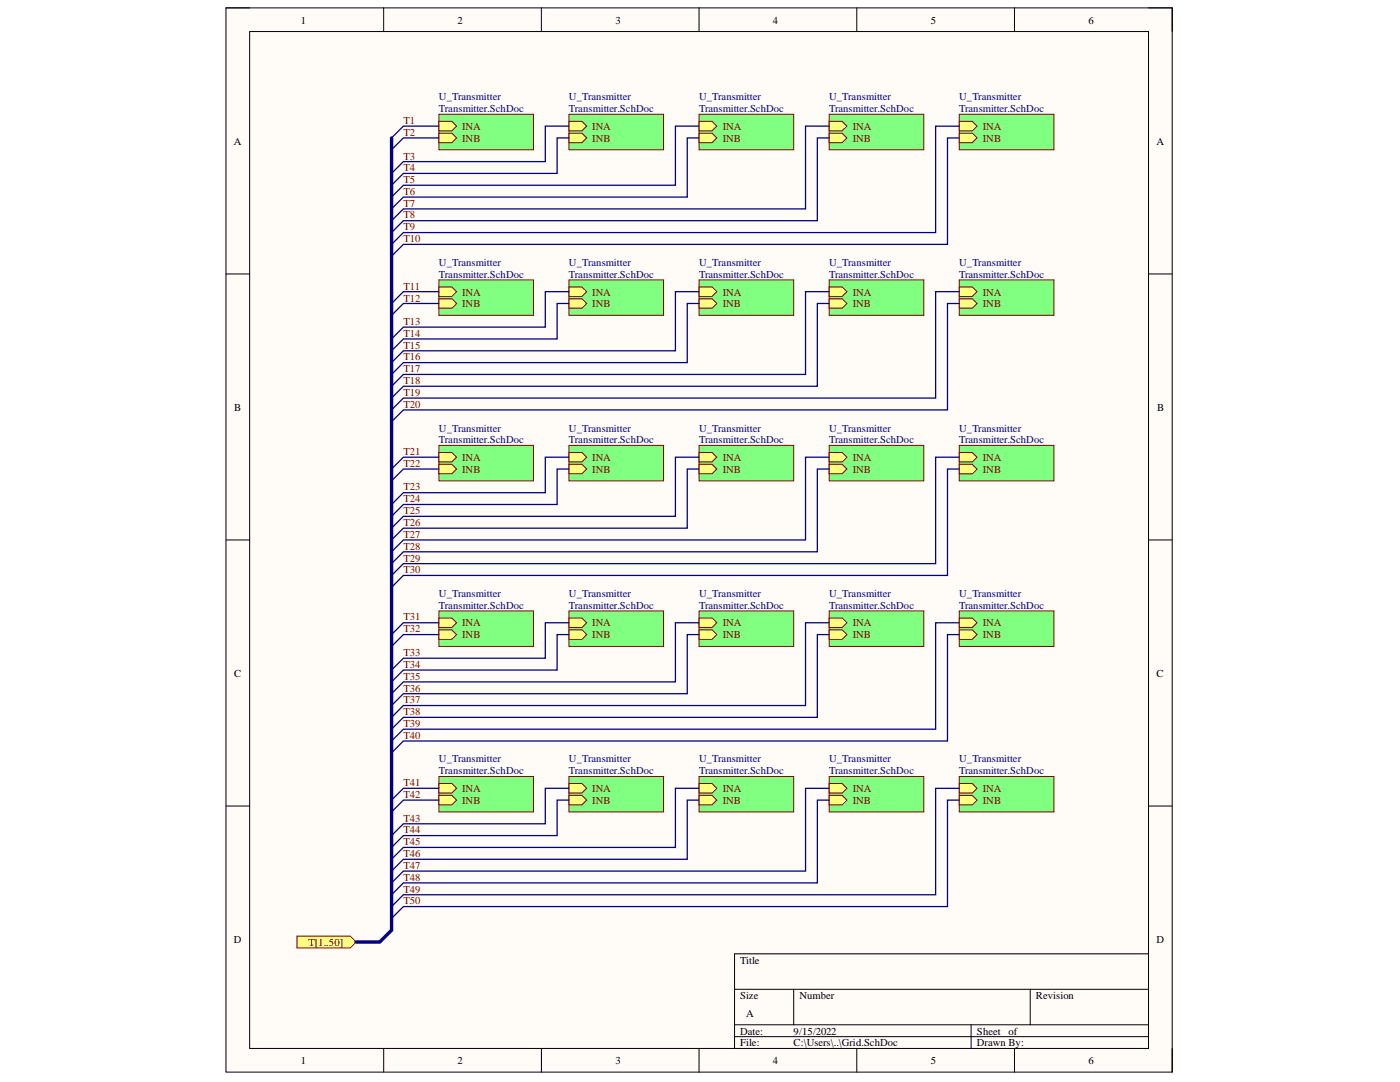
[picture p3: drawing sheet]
<svg xmlns="http://www.w3.org/2000/svg" width="279mm" height="216mm" viewBox="0 0 279 216" stroke-linecap="round" stroke-linejoin="round" font-family="sans-serif">
<path d="M45.1 1.6h188.8v212.3h-188.8z" fill-rule="evenodd" fill="#fffcf8"/>
<path d="M45.1 1.6h188.8v212.3h-188.8z" fill="none" stroke="#000" stroke-width=".2"/>
<path d="M49.8 6.3h179.4v202.9h-179.4z" fill-rule="evenodd" fill="#fffcf8"/>
<g fill="none" stroke="#000" stroke-width=".2">
<path d="M45.1 1.6h4.7M49.8 6.3h179.4v202.9h-179.4zM76.6 1.6v4.7M108 1.6v4.7M139.5 1.6v4.7M171 1.6v4.7M202.5 1.6v4.7M229.2 1.6h4.7v4.7M45.1 54.7h4.7M229.2 54.7h4.7M45.1 107.7h4.7M229.2 107.7h4.7"/>
<path d="M45.1 160.8h4.7M229.2 160.8h4.7M146.6 197.4h82.6M158.4 197.4v7.1M205.6 197.4v7.1M229.2 190.3h-82.6v18.9M76.6 209.2v4.7M108 209.2v4.7M139.5 209.2v4.7M146.6 204.5h82.6M146.6 206.9h82.6M171 209.2v4.7"/>
<path d="M193.8 204.5v4.7M202.5 209.2v4.7M233.9 209.2v4.7"/>
</g>
<path d="M87.6 22.8h18.9v7.1h-18.9z" fill-rule="evenodd" fill="#80ff80"/>
<path d="M87.6 22.8h18.9v7.1h-18.9z" fill="none" stroke="#800000" stroke-width=".2"/>
<path d="M87.6 24.2h2.6l.9 1-.9 .9h-2.6z" fill-rule="evenodd" fill="#ffff80"/>
<path d="M87.6 24.2h2.6l.9 1-.9 .9h-2.6z" fill="none" stroke="#800000" stroke-width=".2"/>
<path d="M87.6 26.6h2.6l.9 .9-.9 1h-2.6z" fill-rule="evenodd" fill="#ffff80"/>
<path d="M87.6 26.6h2.6l.9 .9-.9 1h-2.6z" fill="none" stroke="#800000" stroke-width=".2"/>
<path d="M113.5 22.8h18.9v7.1h-18.9z" fill-rule="evenodd" fill="#80ff80"/>
<path d="M113.5 22.8h18.9v7.1h-18.9z" fill="none" stroke="#800000" stroke-width=".2"/>
<path d="M113.5 24.2h2.6l1 1-1 .9h-2.6z" fill-rule="evenodd" fill="#ffff80"/>
<path d="M113.5 24.2h2.6l1 1-1 .9h-2.6z" fill="none" stroke="#800000" stroke-width=".2"/>
<path d="M113.5 26.6h2.6l1 .9-1 1h-2.6z" fill-rule="evenodd" fill="#ffff80"/>
<path d="M113.5 26.6h2.6l1 .9-1 1h-2.6z" fill="none" stroke="#800000" stroke-width=".2"/>
<path d="M139.5 22.8h18.9v7.1h-18.9z" fill-rule="evenodd" fill="#80ff80"/>
<path d="M139.5 22.8h18.9v7.1h-18.9z" fill="none" stroke="#800000" stroke-width=".2"/>
<path d="M139.5 24.2h2.6l1 1-1 .9h-2.6z" fill-rule="evenodd" fill="#ffff80"/>
<path d="M139.5 24.2h2.6l1 1-1 .9h-2.6z" fill="none" stroke="#800000" stroke-width=".2"/>
<path d="M139.5 26.6h2.6l1 .9-1 1h-2.6z" fill-rule="evenodd" fill="#ffff80"/>
<path d="M139.5 26.6h2.6l1 .9-1 1h-2.6z" fill="none" stroke="#800000" stroke-width=".2"/>
<path d="M165.5 22.8h18.9v7.1h-18.9z" fill-rule="evenodd" fill="#80ff80"/>
<path d="M165.5 22.8h18.9v7.1h-18.9z" fill="none" stroke="#800000" stroke-width=".2"/>
<path d="M165.5 24.2h2.6l.9 1-.9 .9h-2.6z" fill-rule="evenodd" fill="#ffff80"/>
<path d="M165.5 24.2h2.6l.9 1-.9 .9h-2.6z" fill="none" stroke="#800000" stroke-width=".2"/>
<path d="M165.5 26.6h2.6l.9 .9-.9 1h-2.6z" fill-rule="evenodd" fill="#ffff80"/>
<path d="M165.5 26.6h2.6l.9 .9-.9 1h-2.6z" fill="none" stroke="#800000" stroke-width=".2"/>
<path d="M191.4 22.8h18.9v7.1h-18.9z" fill-rule="evenodd" fill="#80ff80"/>
<path d="M191.4 22.8h18.9v7.1h-18.9z" fill="none" stroke="#800000" stroke-width=".2"/>
<path d="M191.4 24.2h2.6l1 1-1 .9h-2.6z" fill-rule="evenodd" fill="#ffff80"/>
<path d="M191.4 24.2h2.6l1 1-1 .9h-2.6z" fill="none" stroke="#800000" stroke-width=".2"/>
<path d="M191.4 26.6h2.6l1 .9-1 1h-2.6z" fill-rule="evenodd" fill="#ffff80"/>
<path d="M191.4 26.6h2.6l1 .9-1 1h-2.6z" fill="none" stroke="#800000" stroke-width=".2"/>
<path d="M87.6 55.8h18.9v7.1h-18.9z" fill-rule="evenodd" fill="#80ff80"/>
<path d="M87.6 55.8h18.9v7.1h-18.9z" fill="none" stroke="#800000" stroke-width=".2"/>
<path d="M87.6 57.3h2.6l.9 .9-.9 .9h-2.6z" fill-rule="evenodd" fill="#ffff80"/>
<path d="M87.6 57.3h2.6l.9 .9-.9 .9h-2.6z" fill="none" stroke="#800000" stroke-width=".2"/>
<path d="M87.6 59.6h2.6l.9 1-.9 .9h-2.6z" fill-rule="evenodd" fill="#ffff80"/>
<path d="M87.6 59.6h2.6l.9 1-.9 .9h-2.6z" fill="none" stroke="#800000" stroke-width=".2"/>
<path d="M113.5 55.8h18.9v7.1h-18.9z" fill-rule="evenodd" fill="#80ff80"/>
<path d="M113.5 55.8h18.9v7.1h-18.9z" fill="none" stroke="#800000" stroke-width=".2"/>
<path d="M113.5 57.3h2.6l1 .9-1 .9h-2.6z" fill-rule="evenodd" fill="#ffff80"/>
<path d="M113.5 57.3h2.6l1 .9-1 .9h-2.6z" fill="none" stroke="#800000" stroke-width=".2"/>
<path d="M113.5 59.6h2.6l1 1-1 .9h-2.6z" fill-rule="evenodd" fill="#ffff80"/>
<path d="M113.5 59.6h2.6l1 1-1 .9h-2.6z" fill="none" stroke="#800000" stroke-width=".2"/>
<path d="M139.5 55.8h18.9v7.1h-18.9z" fill-rule="evenodd" fill="#80ff80"/>
<path d="M139.5 55.8h18.9v7.1h-18.9z" fill="none" stroke="#800000" stroke-width=".2"/>
<path d="M139.5 57.3h2.6l1 .9-1 .9h-2.6z" fill-rule="evenodd" fill="#ffff80"/>
<path d="M139.5 57.3h2.6l1 .9-1 .9h-2.6z" fill="none" stroke="#800000" stroke-width=".2"/>
<path d="M139.5 59.6h2.6l1 1-1 .9h-2.6z" fill-rule="evenodd" fill="#ffff80"/>
<path d="M139.5 59.6h2.6l1 1-1 .9h-2.6z" fill="none" stroke="#800000" stroke-width=".2"/>
<path d="M165.5 55.8h18.9v7.1h-18.9z" fill-rule="evenodd" fill="#80ff80"/>
<path d="M165.5 55.8h18.9v7.1h-18.9z" fill="none" stroke="#800000" stroke-width=".2"/>
<path d="M165.5 57.3h2.6l.9 .9-.9 .9h-2.6z" fill-rule="evenodd" fill="#ffff80"/>
<path d="M165.5 57.3h2.6l.9 .9-.9 .9h-2.6z" fill="none" stroke="#800000" stroke-width=".2"/>
<path d="M165.5 59.6h2.6l.9 1-.9 .9h-2.6z" fill-rule="evenodd" fill="#ffff80"/>
<path d="M165.5 59.6h2.6l.9 1-.9 .9h-2.6z" fill="none" stroke="#800000" stroke-width=".2"/>
<path d="M191.4 55.8h18.9v7.1h-18.9z" fill-rule="evenodd" fill="#80ff80"/>
<path d="M191.4 55.8h18.9v7.1h-18.9z" fill="none" stroke="#800000" stroke-width=".2"/>
<path d="M191.4 57.3h2.6l1 .9-1 .9h-2.6z" fill-rule="evenodd" fill="#ffff80"/>
<path d="M191.4 57.3h2.6l1 .9-1 .9h-2.6z" fill="none" stroke="#800000" stroke-width=".2"/>
<path d="M191.4 59.6h2.6l1 1-1 .9h-2.6z" fill-rule="evenodd" fill="#ffff80"/>
<path d="M191.4 59.6h2.6l1 1-1 .9h-2.6z" fill="none" stroke="#800000" stroke-width=".2"/>
<path d="M87.6 88.9h18.9v7h-18.9z" fill-rule="evenodd" fill="#80ff80"/>
<path d="M87.6 88.9h18.9v7h-18.9z" fill="none" stroke="#800000" stroke-width=".2"/>
<path d="M87.6 90.3h2.6l.9 .9-.9 1h-2.6z" fill-rule="evenodd" fill="#ffff80"/>
<path d="M87.6 90.3h2.6l.9 .9-.9 1h-2.6z" fill="none" stroke="#800000" stroke-width=".2"/>
<path d="M87.6 92.6h2.6l.9 1-.9 .9h-2.6z" fill-rule="evenodd" fill="#ffff80"/>
<path d="M87.6 92.6h2.6l.9 1-.9 .9h-2.6z" fill="none" stroke="#800000" stroke-width=".2"/>
<path d="M113.5 88.9h18.9v7h-18.9z" fill-rule="evenodd" fill="#80ff80"/>
<path d="M113.5 88.9h18.9v7h-18.9z" fill="none" stroke="#800000" stroke-width=".2"/>
<path d="M113.5 90.3h2.6l1 .9-1 1h-2.6z" fill-rule="evenodd" fill="#ffff80"/>
<path d="M113.5 90.3h2.6l1 .9-1 1h-2.6z" fill="none" stroke="#800000" stroke-width=".2"/>
<path d="M113.5 92.6h2.6l1 1-1 .9h-2.6z" fill-rule="evenodd" fill="#ffff80"/>
<path d="M113.5 92.6h2.6l1 1-1 .9h-2.6z" fill="none" stroke="#800000" stroke-width=".2"/>
<path d="M139.5 88.9h18.9v7h-18.9z" fill-rule="evenodd" fill="#80ff80"/>
<path d="M139.5 88.9h18.9v7h-18.9z" fill="none" stroke="#800000" stroke-width=".2"/>
<path d="M139.5 90.3h2.6l1 .9-1 1h-2.6z" fill-rule="evenodd" fill="#ffff80"/>
<path d="M139.5 90.3h2.6l1 .9-1 1h-2.6z" fill="none" stroke="#800000" stroke-width=".2"/>
<path d="M139.5 92.6h2.6l1 1-1 .9h-2.6z" fill-rule="evenodd" fill="#ffff80"/>
<path d="M139.5 92.6h2.6l1 1-1 .9h-2.6z" fill="none" stroke="#800000" stroke-width=".2"/>
<path d="M165.5 88.9h18.9v7.1h-18.9z" fill-rule="evenodd" fill="#80ff80"/>
<path d="M165.5 88.9h18.9v7.1h-18.9z" fill="none" stroke="#800000" stroke-width=".2"/>
<path d="M165.5 90.3h2.6l.9 .9-.9 1h-2.6z" fill-rule="evenodd" fill="#ffff80"/>
<path d="M165.5 90.3h2.6l.9 .9-.9 1h-2.6z" fill="none" stroke="#800000" stroke-width=".2"/>
<path d="M165.5 92.6h2.6l.9 1-.9 .9h-2.6z" fill-rule="evenodd" fill="#ffff80"/>
<path d="M165.5 92.6h2.6l.9 1-.9 .9h-2.6z" fill="none" stroke="#800000" stroke-width=".2"/>
<path d="M191.4 88.9h18.9v7.1h-18.9z" fill-rule="evenodd" fill="#80ff80"/>
<path d="M191.4 88.9h18.9v7.1h-18.9z" fill="none" stroke="#800000" stroke-width=".2"/>
<path d="M191.4 90.3h2.6l1 .9-1 1h-2.6z" fill-rule="evenodd" fill="#ffff80"/>
<path d="M191.4 90.3h2.6l1 .9-1 1h-2.6z" fill="none" stroke="#800000" stroke-width=".2"/>
<path d="M191.4 92.6h2.6l1 1-1 .9h-2.6z" fill-rule="evenodd" fill="#ffff80"/>
<path d="M191.4 92.6h2.6l1 1-1 .9h-2.6z" fill="none" stroke="#800000" stroke-width=".2"/>
<path d="M87.6 121.9h18.9v7.1h-18.9z" fill-rule="evenodd" fill="#80ff80"/>
<path d="M87.6 121.9h18.9v7.1h-18.9z" fill="none" stroke="#800000" stroke-width=".2"/>
<path d="M87.6 123.3h2.6l.9 1-.9 .9h-2.6z" fill-rule="evenodd" fill="#ffff80"/>
<path d="M87.6 123.3h2.6l.9 1-.9 .9h-2.6z" fill="none" stroke="#800000" stroke-width=".2"/>
<path d="M87.6 125.7h2.6l.9 .9-.9 1h-2.6z" fill-rule="evenodd" fill="#ffff80"/>
<path d="M87.6 125.7h2.6l.9 .9-.9 1h-2.6z" fill="none" stroke="#800000" stroke-width=".2"/>
<path d="M113.5 121.9h18.9v7.1h-18.9z" fill-rule="evenodd" fill="#80ff80"/>
<path d="M113.5 121.9h18.9v7.1h-18.9z" fill="none" stroke="#800000" stroke-width=".2"/>
<path d="M113.5 123.3h2.6l1 1-1 .9h-2.6z" fill-rule="evenodd" fill="#ffff80"/>
<path d="M113.5 123.3h2.6l1 1-1 .9h-2.6z" fill="none" stroke="#800000" stroke-width=".2"/>
<path d="M113.5 125.7h2.6l1 .9-1 1h-2.6z" fill-rule="evenodd" fill="#ffff80"/>
<path d="M113.5 125.7h2.6l1 .9-1 1h-2.6z" fill="none" stroke="#800000" stroke-width=".2"/>
<path d="M139.5 121.9h18.9v7.1h-18.9z" fill-rule="evenodd" fill="#80ff80"/>
<path d="M139.5 121.9h18.9v7.1h-18.9z" fill="none" stroke="#800000" stroke-width=".2"/>
<path d="M139.5 123.3h2.6l1 1-1 .9h-2.6z" fill-rule="evenodd" fill="#ffff80"/>
<path d="M139.5 123.3h2.6l1 1-1 .9h-2.6z" fill="none" stroke="#800000" stroke-width=".2"/>
<path d="M139.5 125.7h2.6l1 .9-1 1h-2.6z" fill-rule="evenodd" fill="#ffff80"/>
<path d="M139.5 125.7h2.6l1 .9-1 1h-2.6z" fill="none" stroke="#800000" stroke-width=".2"/>
<path d="M165.5 121.9h18.9v7.1h-18.9z" fill-rule="evenodd" fill="#80ff80"/>
<path d="M165.5 121.9h18.9v7.1h-18.9z" fill="none" stroke="#800000" stroke-width=".2"/>
<path d="M165.5 123.3h2.6l.9 1-.9 .9h-2.6z" fill-rule="evenodd" fill="#ffff80"/>
<path d="M165.5 123.3h2.6l.9 1-.9 .9h-2.6z" fill="none" stroke="#800000" stroke-width=".2"/>
<path d="M165.5 125.7h2.6l.9 .9-.9 1h-2.6z" fill-rule="evenodd" fill="#ffff80"/>
<path d="M165.5 125.7h2.6l.9 .9-.9 1h-2.6z" fill="none" stroke="#800000" stroke-width=".2"/>
<path d="M191.4 121.9h18.9v7.1h-18.9z" fill-rule="evenodd" fill="#80ff80"/>
<path d="M191.4 121.9h18.9v7.1h-18.9z" fill="none" stroke="#800000" stroke-width=".2"/>
<path d="M191.4 123.3h2.6l1 1-1 .9h-2.6z" fill-rule="evenodd" fill="#ffff80"/>
<path d="M191.4 123.3h2.6l1 1-1 .9h-2.6z" fill="none" stroke="#800000" stroke-width=".2"/>
<path d="M191.4 125.7h2.6l1 .9-1 1h-2.6z" fill-rule="evenodd" fill="#ffff80"/>
<path d="M191.4 125.7h2.6l1 .9-1 1h-2.6z" fill="none" stroke="#800000" stroke-width=".2"/>
<path d="M87.6 154.9h18.9v7.1h-18.9z" fill-rule="evenodd" fill="#80ff80"/>
<path d="M87.6 154.9h18.9v7.1h-18.9z" fill="none" stroke="#800000" stroke-width=".2"/>
<path d="M87.6 156.4h2.6l.9 .9-.9 .9h-2.6z" fill-rule="evenodd" fill="#ffff80"/>
<path d="M87.6 156.4h2.6l.9 .9-.9 .9h-2.6z" fill="none" stroke="#800000" stroke-width=".2"/>
<path d="M87.6 158.7h2.6l.9 1-.9 .9h-2.6z" fill-rule="evenodd" fill="#ffff80"/>
<path d="M87.6 158.7h2.6l.9 1-.9 .9h-2.6z" fill="none" stroke="#800000" stroke-width=".2"/>
<path d="M113.5 154.9h18.9v7.1h-18.9z" fill-rule="evenodd" fill="#80ff80"/>
<path d="M113.5 154.9h18.9v7.1h-18.9z" fill="none" stroke="#800000" stroke-width=".2"/>
<path d="M113.5 156.4h2.6l1 .9-1 .9h-2.6z" fill-rule="evenodd" fill="#ffff80"/>
<path d="M113.5 156.4h2.6l1 .9-1 .9h-2.6z" fill="none" stroke="#800000" stroke-width=".2"/>
<path d="M113.5 158.7h2.6l1 1-1 .9h-2.6z" fill-rule="evenodd" fill="#ffff80"/>
<path d="M113.5 158.7h2.6l1 1-1 .9h-2.6z" fill="none" stroke="#800000" stroke-width=".2"/>
<path d="M139.5 154.9h18.9v7.1h-18.9z" fill-rule="evenodd" fill="#80ff80"/>
<path d="M139.5 154.9h18.9v7.1h-18.9z" fill="none" stroke="#800000" stroke-width=".2"/>
<path d="M139.5 156.4h2.6l1 .9-1 .9h-2.6z" fill-rule="evenodd" fill="#ffff80"/>
<path d="M139.5 156.4h2.6l1 .9-1 .9h-2.6z" fill="none" stroke="#800000" stroke-width=".2"/>
<path d="M139.5 158.7h2.6l1 1-1 .9h-2.6z" fill-rule="evenodd" fill="#ffff80"/>
<path d="M139.5 158.7h2.6l1 1-1 .9h-2.6z" fill="none" stroke="#800000" stroke-width=".2"/>
<path d="M165.5 154.9h18.9v7.1h-18.9z" fill-rule="evenodd" fill="#80ff80"/>
<path d="M165.5 154.9h18.9v7.1h-18.9z" fill="none" stroke="#800000" stroke-width=".2"/>
<path d="M165.5 156.4h2.6l.9 .9-.9 .9h-2.6z" fill-rule="evenodd" fill="#ffff80"/>
<path d="M165.5 156.4h2.6l.9 .9-.9 .9h-2.6z" fill="none" stroke="#800000" stroke-width=".2"/>
<path d="M165.5 158.7h2.6l.9 1-.9 .9h-2.6z" fill-rule="evenodd" fill="#ffff80"/>
<path d="M165.5 158.7h2.6l.9 1-.9 .9h-2.6z" fill="none" stroke="#800000" stroke-width=".2"/>
<path d="M191.4 154.9h18.9v7.1h-18.9z" fill-rule="evenodd" fill="#80ff80"/>
<path d="M191.4 154.9h18.9v7.1h-18.9z" fill="none" stroke="#800000" stroke-width=".2"/>
<path d="M191.4 156.4h2.6l1 .9-1 .9h-2.6z" fill-rule="evenodd" fill="#ffff80"/>
<path d="M191.4 156.4h2.6l1 .9-1 .9h-2.6z" fill="none" stroke="#800000" stroke-width=".2"/>
<path d="M191.4 158.7h2.6l1 1-1 .9h-2.6z" fill-rule="evenodd" fill="#ffff80"/>
<path d="M191.4 158.7h2.6l1 1-1 .9h-2.6z" fill="none" stroke="#800000" stroke-width=".2"/>
<path d="M59.3 186.8h10.6l1.2 1.2-1.2 1.2h-10.6z" fill-rule="evenodd" fill="#ffff80"/>
<path d="M59.3 186.8h10.6l1.2 1.2-1.2 1.2h-10.6z" fill="none" stroke="#800000" stroke-width=".2"/>
<g fill="none" stroke="#000080" stroke-width=".25">
<path d="M87.6 25.2h-7.1l-2.4 2.3M87.6 27.5h-7.1l-2.4 2.4M113.5 25.2h-4.7v7h-28.3l-2.4 2.4M113.5 27.5h-2.3v7.1h-30.7l-2.4 2.4M139.5 25.2h-4.7v11.8h-54.3l-2.4 2.3M139.5 27.5h-2.3v11.8h-56.7l-2.4 2.4M165.5 25.2h-4.7v16.5h-80.3l-2.4 2.3M165.5 27.5h-2.4v16.5h-82.6l-2.4 2.4M191.4 25.2h-4.7v21.2h-106.2l-2.4 2.4M191.4 27.5h-2.3v21.3h-108.6l-2.4 2.3M87.6 58.2h-7.1l-2.4 2.4M113.5 58.2h-4.7v7.1h-28.3l-2.4 2.3"/>
<path d="M139.5 58.2h-4.7v11.8h-54.3l-2.4 2.4M165.5 58.2h-4.7v16.5h-80.3l-2.4 2.4M191.4 58.2h-4.7v21.2h-106.2l-2.4 2.4M87.6 60.6h-7.1l-2.4 2.3M113.5 60.6h-2.3v7h-30.7l-2.4 2.4M139.5 60.6h-2.3v11.8h-56.7l-2.4 2.3M165.5 60.6h-2.4v16.5h-82.6l-2.4 2.3M191.4 60.6h-2.3v21.2h-108.6l-2.4 2.4M87.6 91.2h-7.1l-2.4 2.4M87.6 93.6h-7.1l-2.4 2.3M113.5 91.2h-4.7v7.1h-28.3l-2.4 2.4M113.5 93.6h-2.3v7.1h-30.7l-2.4 2.3"/>
<path d="M139.5 91.2h-4.7v11.8h-54.3l-2.4 2.4M139.5 93.6h-2.3v11.8h-56.7l-2.4 2.3M165.5 91.2h-4.7v16.5h-80.3l-2.4 2.4M165.5 93.6h-2.4v16.5h-82.6l-2.4 2.4M191.4 91.2h-4.7v21.3h-106.2l-2.4 2.3M191.4 93.6h-2.3v21.2h-108.6l-2.4 2.4M87.6 124.3h-7.1l-2.4 2.3M87.6 126.6h-7.1l-2.4 2.4M113.5 124.3h-4.7v7h-28.3l-2.4 2.4M113.5 126.6h-2.3v7.1h-30.7l-2.4 2.4M139.5 124.3h-4.7v11.8h-54.3l-2.4 2.3M139.5 126.6h-2.3v11.8h-56.7l-2.4 2.4"/>
<path d="M165.5 124.3h-4.7v16.5h-80.3l-2.4 2.3M165.5 126.6h-2.4v16.5h-82.6l-2.4 2.4M191.4 124.3h-4.7v21.2h-106.2l-2.4 2.4M191.4 126.6h-2.3v21.3h-108.6l-2.4 2.3M87.6 157.3h-7.1l-2.4 2.4M87.6 159.7h-7.1l-2.4 2.3M113.5 157.3h-4.7v7.1h-28.3l-2.4 2.3M113.5 159.7h-2.3v7h-30.7l-2.4 2.4M139.5 157.3h-4.7v11.8h-54.3l-2.4 2.4M139.5 159.7h-2.3v11.8h-56.7l-2.4 2.3M165.5 157.3h-4.7v16.5h-80.3l-2.4 2.4M165.5 159.7h-2.4v16.5h-82.6l-2.4 2.3"/>
<path d="M191.4 157.3h-4.7v21.2h-106.2l-2.4 2.4M191.4 159.7h-2.3v21.2h-108.6l-2.4 2.3"/>
</g>
<path d="M78.1 27.5v158.1l-2.3 2.4h-4.7" fill="none" stroke="#000080" stroke-width=".68"/>
<g font-size="2.1">
<text x="60" y="4.7">1</text>
<text x="91.3" y="4.7">2</text>
<text x="122.9" y="4.7">3</text>
<text x="154.2" y="4.7">4</text>
<text x="185.8" y="4.7">5</text>
<text x="217.2" y="4.7">6</text>
<text x="46.7" y="28.9">A</text>
<text x="230.8" y="28.9">A</text>
<text x="46.8" y="82">B</text>
<text x="230.9" y="82">B</text>
<text x="46.8" y="135">C</text>
<text x="230.8" y="135">C</text>
<text x="46.7" y="188.1">D</text>
<text x="230.8" y="188.1">D</text>
<text x="147.7" y="192.3">Title</text>
<text x="147.7" y="199.4">Size</text>
<text x="148.9" y="202.9">A</text>
<text x="159.6" y="199.4">Number</text>
<text x="206.7" y="199.4">Revision</text>
<text x="147.7" y="206.5">Date:</text>
<text x="147.7" y="208.7">File:</text>
<text x="158.4" y="206.5">9/15/2022</text>
<text x="158.4" y="208.7">C:\Users\..\Grid.SchDoc</text>
<text x="195" y="206.5">Sheet</text>
<text x="195" y="208.7">Drawn By:</text>
<text x="201.2" y="206.5">of</text>
<text x="60" y="212.3">1</text>
<text x="91.3" y="212.3">2</text>
<text x="122.9" y="212.3">3</text>
<text x="154.2" y="212.3">4</text>
<text x="185.8" y="212.3">5</text>
<text x="217.2" y="212.3">6</text>
</g>
<g font-size="2.1" fill="#000080">
<text x="87.6" y="20">U_Transmitter</text>
<text x="87.6" y="22.4">Transmitter.SchDoc</text>
<text x="113.6" y="20">U_Transmitter</text>
<text x="113.6" y="22.4">Transmitter.SchDoc</text>
<text x="139.5" y="20">U_Transmitter</text>
<text x="139.5" y="22.4">Transmitter.SchDoc</text>
<text x="165.5" y="20">U_Transmitter</text>
<text x="165.5" y="22.4">Transmitter.SchDoc</text>
<text x="191.4" y="20">U_Transmitter</text>
<text x="191.4" y="22.4">Transmitter.SchDoc</text>
<text x="87.6" y="53.1">U_Transmitter</text>
<text x="113.6" y="53.1">U_Transmitter</text>
<text x="139.5" y="53.1">U_Transmitter</text>
<text x="165.5" y="53.1">U_Transmitter</text>
<text x="191.4" y="53.1">U_Transmitter</text>
<text x="87.6" y="55.4">Transmitter.SchDoc</text>
<text x="113.6" y="55.4">Transmitter.SchDoc</text>
<text x="139.5" y="55.4">Transmitter.SchDoc</text>
<text x="165.5" y="55.4">Transmitter.SchDoc</text>
<text x="191.4" y="55.4">Transmitter.SchDoc</text>
<text x="87.6" y="86.1">U_Transmitter</text>
<text x="87.6" y="88.5">Transmitter.SchDoc</text>
<text x="113.6" y="86.1">U_Transmitter</text>
<text x="113.6" y="88.5">Transmitter.SchDoc</text>
<text x="139.5" y="86.1">U_Transmitter</text>
<text x="139.5" y="88.5">Transmitter.SchDoc</text>
<text x="165.5" y="86.1">U_Transmitter</text>
<text x="165.5" y="88.5">Transmitter.SchDoc</text>
<text x="191.4" y="86.1">U_Transmitter</text>
<text x="191.4" y="88.5">Transmitter.SchDoc</text>
<text x="87.6" y="119.2">U_Transmitter</text>
<text x="113.6" y="119.2">U_Transmitter</text>
<text x="139.5" y="119.2">U_Transmitter</text>
<text x="165.5" y="119.2">U_Transmitter</text>
<text x="191.4" y="119.2">U_Transmitter</text>
<text x="87.6" y="121.5">Transmitter.SchDoc</text>
<text x="113.6" y="121.5">Transmitter.SchDoc</text>
<text x="139.5" y="121.5">Transmitter.SchDoc</text>
<text x="165.5" y="121.5">Transmitter.SchDoc</text>
<text x="191.4" y="121.5">Transmitter.SchDoc</text>
<text x="87.6" y="152.1">U_Transmitter</text>
<text x="87.6" y="154.5">Transmitter.SchDoc</text>
<text x="113.6" y="152.1">U_Transmitter</text>
<text x="113.6" y="154.5">Transmitter.SchDoc</text>
<text x="139.5" y="152.1">U_Transmitter</text>
<text x="139.5" y="154.5">Transmitter.SchDoc</text>
<text x="165.5" y="152.1">U_Transmitter</text>
<text x="165.5" y="154.5">Transmitter.SchDoc</text>
<text x="191.4" y="152.1">U_Transmitter</text>
<text x="191.4" y="154.5">Transmitter.SchDoc</text>
</g>
<g font-size="2.1" fill="#800000">
<text x="80.5" y="24.8">T1</text>
<text x="80.5" y="27.1">T2</text>
<text x="92.2" y="25.9">INA</text>
<text x="92.2" y="28.3">INB</text>
<text x="118.2" y="25.9">INA</text>
<text x="118.2" y="28.3">INB</text>
<text x="144.2" y="25.9">INA</text>
<text x="144.2" y="28.3">INB</text>
<text x="170.2" y="25.9">INA</text>
<text x="170.2" y="28.3">INB</text>
<text x="196.2" y="25.9">INA</text>
<text x="196.2" y="28.3">INB</text>
<text x="80.5" y="31.8">T3</text>
<text x="80.5" y="34.2">T4</text>
<text x="80.5" y="36.5">T5</text>
<text x="80.5" y="38.9">T6</text>
<text x="80.5" y="41.2">T7</text>
<text x="80.5" y="43.6">T8</text>
<text x="80.5" y="46">T9</text>
<text x="80.5" y="48.3">T10</text>
<text x="80.5" y="57.8">T11</text>
<text x="92.2" y="59">INA</text>
<text x="118.2" y="59">INA</text>
<text x="144.2" y="59">INA</text>
<text x="170.2" y="59">INA</text>
<text x="196.2" y="59">INA</text>
<text x="80.5" y="60.2">T12</text>
<text x="80.5" y="64.8">T13</text>
<text x="92.2" y="61.3">INB</text>
<text x="118.2" y="61.3">INB</text>
<text x="144.2" y="61.3">INB</text>
<text x="170.2" y="61.3">INB</text>
<text x="196.2" y="61.3">INB</text>
<text x="80.5" y="67.2">T14</text>
<text x="80.5" y="69.5">T15</text>
<text x="80.5" y="71.9">T16</text>
<text x="80.5" y="74.3">T17</text>
<text x="80.5" y="76.6">T18</text>
<text x="80.5" y="79">T19</text>
<text x="80.5" y="81.4">T20</text>
<text x="80.5" y="90.8">T21</text>
<text x="80.5" y="93.1">T22</text>
<text x="92.2" y="92">INA</text>
<text x="92.2" y="94.3">INB</text>
<text x="118.2" y="92">INA</text>
<text x="118.2" y="94.3">INB</text>
<text x="144.2" y="92">INA</text>
<text x="144.2" y="94.3">INB</text>
<text x="170.2" y="92">INA</text>
<text x="170.2" y="94.3">INB</text>
<text x="196.2" y="92">INA</text>
<text x="196.2" y="94.3">INB</text>
<text x="80.5" y="97.9">T23</text>
<text x="80.5" y="100.2">T24</text>
<text x="80.5" y="102.6">T25</text>
<text x="80.5" y="105">T26</text>
<text x="80.5" y="107.3">T27</text>
<text x="80.5" y="109.7">T28</text>
<text x="80.5" y="112.1">T29</text>
<text x="80.5" y="114.4">T30</text>
<text x="80.5" y="123.8">T31</text>
<text x="92.2" y="125">INA</text>
<text x="118.2" y="125">INA</text>
<text x="144.2" y="125">INA</text>
<text x="170.2" y="125">INA</text>
<text x="196.2" y="125">INA</text>
<text x="80.5" y="126.2">T32</text>
<text x="80.5" y="130.9">T33</text>
<text x="92.2" y="127.4">INB</text>
<text x="118.2" y="127.4">INB</text>
<text x="144.2" y="127.4">INB</text>
<text x="170.2" y="127.4">INB</text>
<text x="196.2" y="127.4">INB</text>
<text x="80.5" y="133.3">T34</text>
<text x="80.5" y="135.6">T35</text>
<text x="80.5" y="138">T36</text>
<text x="80.5" y="140.4">T37</text>
<text x="80.5" y="142.7">T38</text>
<text x="80.5" y="145.1">T39</text>
<text x="80.5" y="147.5">T40</text>
<text x="80.5" y="156.8">T41</text>
<text x="80.5" y="159.2">T42</text>
<text x="92.2" y="158">INA</text>
<text x="92.2" y="160.4">INB</text>
<text x="118.2" y="158">INA</text>
<text x="118.2" y="160.4">INB</text>
<text x="144.2" y="158">INA</text>
<text x="144.2" y="160.4">INB</text>
<text x="170.2" y="158">INA</text>
<text x="170.2" y="160.4">INB</text>
<text x="196.2" y="158">INA</text>
<text x="196.2" y="160.4">INB</text>
<text x="80.5" y="163.9">T43</text>
<text x="80.5" y="166.3">T44</text>
<text x="80.5" y="168.7">T45</text>
<text x="80.5" y="171">T46</text>
<text x="80.5" y="173.4">T47</text>
<text x="80.5" y="175.8">T48</text>
<text x="80.5" y="178.1">T49</text>
<text x="80.5" y="180.4">T50</text>
<text x="61.6" y="188.7">T[1..50]</text>
</g>
</svg>
